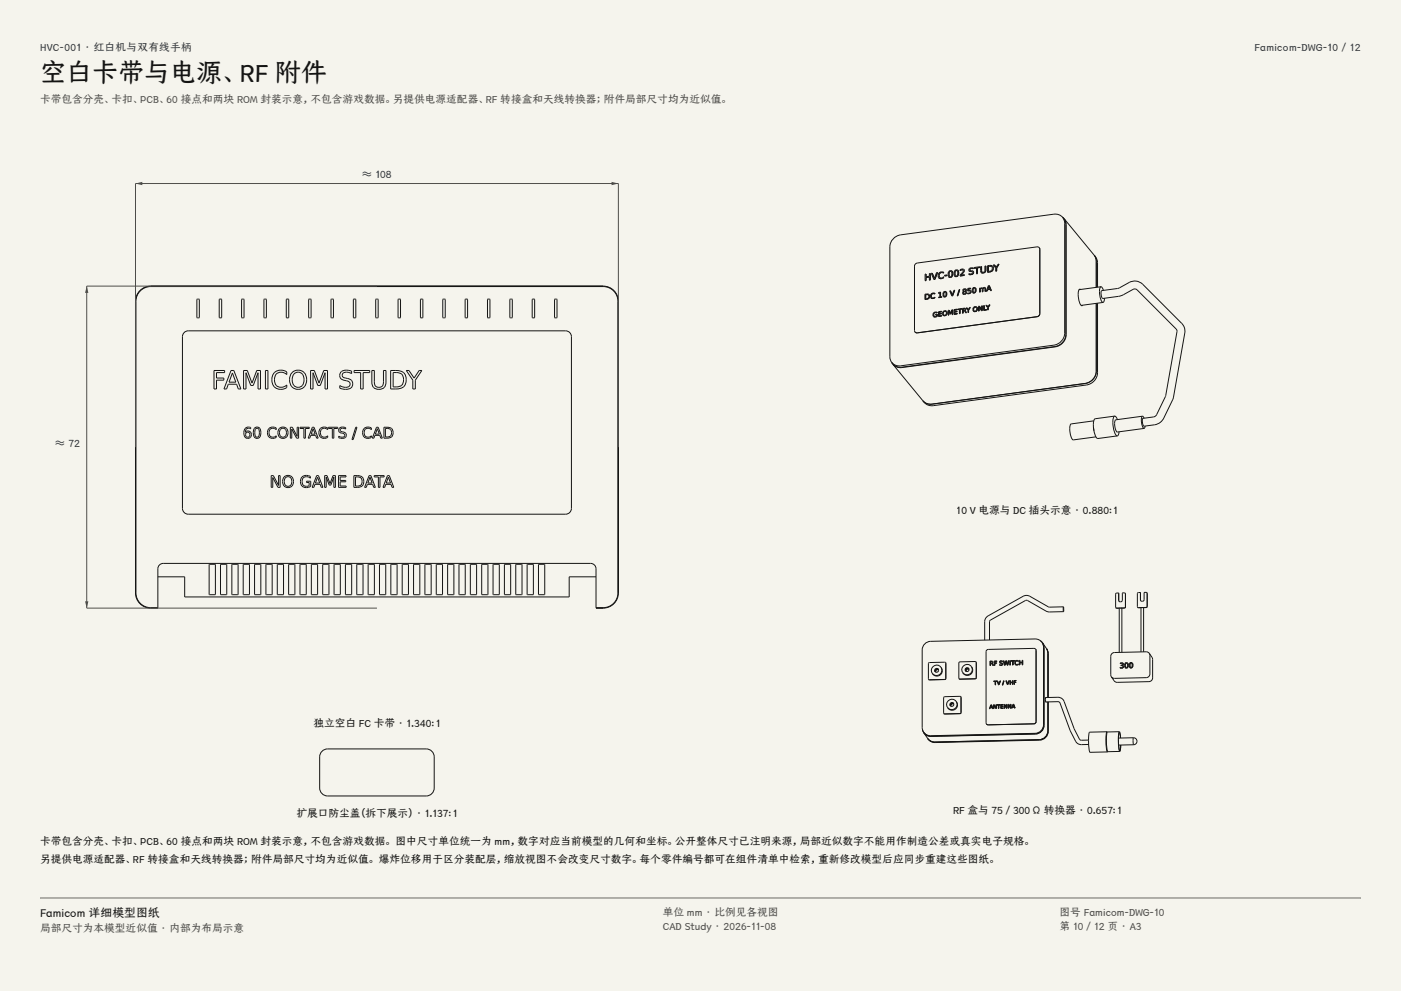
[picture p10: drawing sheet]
<svg xmlns="http://www.w3.org/2000/svg" width="420mm" height="297mm" viewBox="0 0 420 297" stroke-linecap="round" stroke-linejoin="round" font-family="sans-serif">
<g fill="#f5f4ed">
<path d="M0 0h420v297h-420z"/>
<path d="M12 12h396v275h-396z"/>
</g>
<g fill="none" stroke="#141413" stroke-width=".3">
<path d="M42.2 86.8a4.5 4.5 0 0 1 3-1.1h135.6a4.6 4.6 0 0 1 4.6 4.6v87.4a4.6 4.6 0 0 1-4.6 4.6h-2.1v-11.8l-.5-1.2-1.1-.5h-128.2l-1.1 .5-.5 1.2v11.8a5.7 5.7 0 0 1-5.6-1.7 4.5 4.5 0 0 1-1.1-2.9v-87.4a4.5 4.5 0 0 1 1.6-3.5zM55.2 99.7l1.2-.5h113.2a1.74 1.74 0 0 1 1.7 1.7v51.5a1.74 1.74 0 0 1-1.7 1.7h-113.2a1.74 1.74 0 0 1-1.7-1.7v-51.5zM59.1 89.7l.7 .1v5.3l-.2 .2-.6-.2zM65.8 89.7l.7 .1v5.3l-.2 .2-.6-.2zM72.5 89.7l.7 .1v5.3l-.2 .2-.6-.2zM79.2 89.7l.7 .1v5.3l-.2 .2-.6-.2zM85.9 89.7l.7 .1v5.3l-.2 .2-.6-.2zM92.6 89.7l.7 .1v5.3l-.2 .2-.6-.2zM99.3 89.7l.7 .1v5.3l-.2 .2-.6-.2zM106 89.7l.7 .1v5.3l-.2 .2-.6-.2zM112.7 89.7l.7 .1v5.3l-.2 .2-.6-.2zM119.4 89.7l.7 .1v5.3l-.2 .2-.6-.2z"/>
<path d="M126.1 89.7l.7 .1v5.3l-.2 .2-.6-.2zM132.8 89.7l.7 .1v5.3l-.2 .2-.6-.2zM139.5 89.7l.7 .1v5.3l-.2 .2-.6-.2zM146.2 89.7l.7 .1v5.3l-.2 .2-.6-.2zM152.9 89.7l.7 .1v5.3l-.2 .2-.6-.2zM159.6 89.7l.7 .1v5.3l-.2 .2-.6-.2zM166.3 89.7l.7 .1v5.3l-.2 .2-.6-.2zM64.2 111h3.1v.7h-2.4v1.6h2.2v.6h-2.2v2.7h-.7zM69.3 111h.8l2.1 5.6h-.8l-.5-1.4h-2.5l-.5 1.4h-.8zM69.7 111.8l1 2.7h-2zM73 111h1.1l1.4 3.8 1.5-3.8h1.1v5.6h-.7v-4.9l-1.5 3.8h-.7l-1.5-3.8v4.9h-.7zM79.6 111h.7v5.6h-.7z"/>
<path d="M82.2 111.7a3.1 3.1 0 0 1 3.8-.2v.8a2.17 2.17 0 0 0-2.9-.4 2.17 2.17 0 0 0-.7 2.7 2.09 2.09 0 0 0 3.6 .8v.7a2.86 2.86 0 0 1-3.7-.1 2.86 2.86 0 0 1-.5-3.6zM87.5 111.7a2.63 2.63 0 0 1 3.2-.4 2.63 2.63 0 0 1 1.2 3 2.6 2.6 0 0 1-3.1 2.3 2.6 2.6 0 0 1-2-3.3zM88.3 111.9a1.82 1.82 0 0 1 2.1 0 1.82 1.82 0 0 1 .7 1.9 1.83 1.83 0 0 1-1.7 2.3 1.83 1.83 0 0 1-1.8-2.3l.2-1.1zM93.1 111h1.1l1.4 3.8 1.5-3.8h1.1v5.6h-.8v-4.9l-1.4 3.8h-.7l-1.5-3.8v4.9h-.7zM102.4 111.4a3.6 3.6 0 0 1 3-.2v.8l-.8-.4a1.21 1.21 0 0 0-1.4 0 1.21 1.21 0 0 0-.5 1.3l.3 .2a3.5 3.5 0 0 1 2.6 1.3 1.75 1.75 0 0 1-.4 1.9 1.75 1.75 0 0 1-1.8 .4l-1.5-.4v-.7a2.19 2.19 0 0 0 3-.2 1.19 1.19 0 0 0-1.5-1.4 1.52 1.52 0 0 1-1.5-.9 1.52 1.52 0 0 1 .5-1.7zM106.1 111h4.7v.7h-1.9v4.9h-.8v-4.9h-2zM111.5 111h.7v3.4a1.4 1.4 0 0 0 1.4 1.7 1.4 1.4 0 0 0 1.4-1.7v-3.4h.7v3.5a2.12 2.12 0 0 1-2.1 2.2 2.12 2.12 0 0 1-2.1-2.2zM117.1 111h1.6a2.79 2.79 0 0 1 3.1 2.8 2.79 2.79 0 0 1-3.1 2.8h-1.6zM117.9 111.7a2.46 2.46 0 0 1 2.9 1 2.16 2.16 0 0 1-2 3.3h-.9zM121.8 111h.8l1.5 2.3 1.6-2.3h.8l-2 2.9v2.7h-.7v-2.7zM73.7 128.2l1.1-.2 .4 .1v.4a1.03 1.03 0 0 0-1.2 0 1.03 1.03 0 0 0-.5 1.1 1.1 1.1 0 0 1 1.7 .3 1.1 1.1 0 0 1-.6 1.5 1.1 1.1 0 0 1-1.4-1v-1.4zM76.4 128.2a1.2 1.2 0 0 1 1.4 .1 1.2 1.2 0 0 1 .4 1.4 1.18 1.18 0 0 1-.4 1.5 1.18 1.18 0 0 1-1.6-.3 2.7 2.7 0 0 1 .2-2.7z"/>
<path d="M76.7 128.5a.73 .73 0 0 1 .8 .1 .73 .73 0 0 1 .2 .8 1.14 1.14 0 0 1-.8 1.6 2.12 2.12 0 0 1-.2-2.5zM80.6 128.4a1.82 1.82 0 0 1 2.2-.1v.5a1.28 1.28 0 0 0-1.8 0 1.28 1.28 0 0 0 0 1.8 1.28 1.28 0 0 0 1.8 0v.5a1.72 1.72 0 0 1-2.3-.3 1.72 1.72 0 0 1 .1-2.4zM83.7 128.5a1.6 1.6 0 0 1 2.2 .1 1.6 1.6 0 0 1 0 2.2 1.6 1.6 0 0 1-2.2 .1 2.06 2.06 0 0 1 0-2.4zM84.1 128.7a1.17 1.17 0 0 1 1.5 0 1.17 1.17 0 0 1 .2 1.5 1.1 1.1 0 0 1-1.5 .7 1.1 1.1 0 0 1-.5-1.5zM87 128h.6l1.5 2.8v-2.8h.4v3.3h-.6l-1.4-2.7v2.7h-.5zM89.9 128h2.8v.4h-1.1v2.9h-.5v-2.9h-1.2zM93.6 128h.5l1.3 3.3h-.5l-.3-.8h-1.4l-.3 .8h-.5zM93.9 128.5l.6 1.6h-1.2zM96 128.4a1.82 1.82 0 0 1 2.2-.1v.5a1.28 1.28 0 0 0-1.8 0 1.28 1.28 0 0 0 0 1.8 1.28 1.28 0 0 0 1.8 0v.5a1.72 1.72 0 0 1-2.3-.3 1.72 1.72 0 0 1 .1-2.4zM98.5 128h2.7v.4h-1.1v2.9h-.5v-2.9h-1.1zM101.8 128.2l.9-.2 .9 .2v.4l-.3-.1a.73 .73 0 0 0-.9-.2 .73 .73 0 0 0-.3 .9l.1 .1a1.27 1.27 0 0 1 1.5 1.7l-.6 .3-.9 .1-.7-.2v-.5l.6 .3a.71 .71 0 0 0 1 0 .71 .71 0 0 0 0-1l-.2-.1a1.05 1.05 0 0 1-1.2-.4 1.05 1.05 0 0 1 .1-1.3zM106.6 128h.4l-1.1 3.7h-.4z"/>
<path d="M109.1 128.4a1.82 1.82 0 0 1 2.2-.1v.5a1.28 1.28 0 0 0-1.8 0 1.28 1.28 0 0 0 0 1.8 1.28 1.28 0 0 0 1.8 0v.5a1.72 1.72 0 0 1-2.3-.3 1.72 1.72 0 0 1 .1-2.4zM112.9 128h.5l1.2 3.3h-.4l-.3-.8h-1.5l-.3 .8h-.5zM113.1 128.5l.6 1.6h-1.2zM115.1 128h.9a1.65 1.65 0 0 1 1.8 1.7 1.65 1.65 0 0 1-1.8 1.6h-.9zM115.5 128.4a1.36 1.36 0 0 1 1.9 1.3 1.36 1.36 0 0 1-1.9 1.3zM81.3 142.5h.6l1.6 3v-3h.5v3.6h-.7l-1.5-3v3h-.5zM85.2 143a1.72 1.72 0 0 1 2.3 .1 1.72 1.72 0 0 1 0 2.4 1.72 1.72 0 0 1-2.3 .1 2.22 2.22 0 0 1 0-2.6zM85.5 143.2a1.26 1.26 0 0 1 1.7 .1 1.26 1.26 0 0 1 .2 1.6 1.18 1.18 0 0 1-1.6 .7 1.18 1.18 0 0 1-.6-1.6zM90.5 143a2.19 2.19 0 0 1 2.6-.2v.5a1.44 1.44 0 0 0-2-.1 1.44 1.44 0 0 0-.3 1.9 1.44 1.44 0 0 0 1.9 .5v-1h-.8v-.4h1.2v1.5a1.91 1.91 0 0 1-2.6-.1 1.91 1.91 0 0 1 0-2.6zM94.9 142.5h.6l1.3 3.6h-.5l-.3-.9h-1.6l-.3 .9h-.5zM95.2 143l.6 1.8h-1.2zM97.3 142.5h.7l.9 2.4 .9-2.4h.8v3.6h-.5v-3.1l-.9 2.4h-.5l-.9-2.4v3.1h-.5z"/>
<path d="M101.5 142.5h2.2v.4h-1.7v1.1h1.7v.4h-1.7v1.3h1.8v.4h-2.3zM106.1 142.5h1a1.78 1.78 0 0 1 2 1.8 1.78 1.78 0 0 1-2 1.8h-1zM106.6 142.9a1.47 1.47 0 0 1 2 1.4 1.47 1.47 0 0 1-2 1.4zM110.6 142.5h.6l1.3 3.6h-.5l-.3-.9h-1.6l-.3 .9h-.5zM110.9 143l.7 1.8h-1.3zM112.2 142.5h3v.4h-1.3v3.2h-.5v-3.2h-1.2zM116.2 142.5h.5l1.3 3.6h-.5l-.3-.9h-1.6l-.3 .9h-.5zM116.4 143l.7 1.8h-1.3zM47.3 172.9h8.1v6h115.2v-6h8.1M62.7 169.1l1.9 .1-.1 9-1.8-.1zM66.1 169.1l1.9 .1-.1 9-1.8-.1zM69.5 169.1l1.9 .1-.1 9-1.8-.1z"/>
<path d="M72.9 169.1l1.9 .1-.1 9-1.8-.1zM76.3 169.1l1.9 .1-.1 9-1.8-.1zM79.7 169.1l1.9 .1-.1 9-1.8-.1zM83.2 169.1l1.8 .1-.1 9-1.8-.1zM86.6 169.1l1.8 .1-.1 9-1.8-.1zM90 169.1l1.8 .1-.1 9-1.8-.1zM93.4 169.1l1.8 .1-.1 9-1.8-.1zM96.8 169.1l1.8 .1-.1 9-1.8-.1zM100.2 169.1l1.8 .1-.1 9-1.8-.1zM103.6 169.1l1.8 .1-.1 9-1.7-.1zM107 169.1l1.8 .1-.1 9-1.7-.1zM110.4 169.1l1.8 .1-.1 9-1.7-.1z"/>
<path d="M113.8 169.1l1.8 .1-.1 9-1.7-.1zM117.2 169.1l1.8 .1v9l-1.8-.1zM120.6 169.1l1.8 .1v9l-1.8-.1zM124 169.1l1.9 .1-.1 9-1.8-.1zM127.4 169.1l1.9 .1-.1 9-1.8-.1zM130.8 169.1l1.9 .1-.1 9-1.8-.1zM134.2 169.1l1.9 .1-.1 9-1.8-.1zM137.6 169.1l1.9 .1-.1 9-1.8-.1zM141 169.1l1.9 .1-.1 9-1.8-.1zM144.4 169.1l1.9 .1-.1 9-1.8-.1zM147.8 169.1l1.9 .1-.1 9-1.8-.1zM151.2 169.1l1.9 .1-.1 9-1.8-.1z"/>
<path d="M154.6 169.1l1.9 .1-.1 9-1.8-.1zM158.1 169.1l1.8 .1-.1 9-1.8-.1zM161.5 169.1l1.8 .1-.1 9-1.8-.1zM47.3 182.1a5.6 5.6 0 0 1-5.5-1.6 4.4 4.4 0 0 1-1-2.8v-87.4a4.4 4.4 0 0 1 4.4-4.4h135.6a4.4 4.4 0 0 1 4.4 4.4v87.4a4.4 4.4 0 0 1-4.4 4.4h-2.1"/>
<circle cx="74.3" cy="130.2" r=".72"/>
</g>
<path d="M40.6 134v-79h144.8v79" fill="none" stroke="#504e49" stroke-width=".3"/>
<g fill="#504e49">
<path d="M40.6 55l2.1-.5v1z"/>
<path d="M183.3 54.5l2.1 .5-2.1 .5z"/>
</g>
<path d="M113 85.7h-87v96.6h87" fill="none" stroke="#504e49" stroke-width=".3"/>
<g fill="#504e49">
<path d="M26 85.7l.5 2.1h-1z"/>
<path d="M25.5 180.2h1l-.5 2.1z"/>
</g>
<g fill="none" stroke="#141413" stroke-width=".3">
<path d="M293.7 79.9l-1.7 .3v.2M293.7 79.9h.1M293.7 79.9v.3M294.3 79.9h-.3l.1 1.7M294.3 79.9h.1M295.5 79.7h-.2v1.2a.51 .51 0 0 1-.5 .7 .51 .51 0 0 1-.5-.5v-1.2M295.5 79.7v1.2a.88 .88 0 0 1-.4 .8 .88 .88 0 0 1-1-.1M295.5 79.7h.1M296.3 79.8v1.5a.93 .93 0 0 0 1-.3 .93 .93 0 0 0 0-1.1M296.3 79.8l1 .1M296.3 79.8h.1M297.3 79.9h.1"/>
<path d="M297.6 79.8l-.6-.3-.9 .1v2M297.6 79.8l.2 .6-.3 .8M297.6 79.8h.1M298.1 79.4h-.3l.7 .9v1M298.1 79.4h.1M299.5 79.2h-.3l-.6 .9-.5-.7M299.5 79.2h.1M299.5 79.2l-.7 1.1M311.6 74.2l-.7-.2-36.2 4.9-.5 .8v19.4l.1 .4M311.6 74.2l.1 .5v19.3M311.6 74.2v.1M311.6 74.3l.1 .4"/>
<path d="M318.5 65.1l.5 .4M318.6 65.1l.7 1.1 .2 1.1v33a3.8 3.8 0 0 1-3.2 3.6l-45.9 6.1-1.5-.1-.9-.5-.6-.7M318.6 65.1l.5 1 .1 .8v33a3.8 3.8 0 0 1-3.3 3.5l-45.9 6.2-1.5-.1-1.1-.8M318.6 65.1l-1.2-.8-1.5-.1-45.9 6.2a3.8 3.8 0 0 0-3.2 3.6v32.9l.2 1.2 .4 .6M319 65.5l9.8 12.1 .2 1.1v7.4M319 65.5l.4 .7 .2 1.1v33a3.9 3.9 0 0 1-3.3 3.7l-45.9 6.2-1.5-.2-1.2-.8M328 76.5l.5 1 .1 .8v7.8M328 76.5h.1M328 76.5l.4 .7 .3 1.1M274.3 99.5h.1M277.3 89.8h.1M277.3 84.1h.1"/>
<path d="M277.5 88.3a.69 .69 0 0 1 1 .6 .69 .69 0 0 1-1 .7zM277.5 88.3h.1M277.6 82.1h.1M277.6 82.1l-.3 .1v1.9M277.6 83.2v.9M277.6 83.2l1-.2v.9M277.6 83.2h.1M277.6 84.1h.1M277.6 84.1h-.3M278.5 88.3l-1.2-.1v1.6M278.5 88.3h.1M278.5 88.3a1.02 1.02 0 0 1-.1 1.2 1.02 1.02 0 0 1-1.1 .3"/>
<path d="M278.6 83.9v.1M278.9 81.9l-.3 .1v.8l-1 .1v-.8M278.9 81.9v.1M278.9 83.9h.1M278.9 81.9v2M278.9 83.9h-.3M279.1 89.3h.1M279.5 81.9h-.3l.8 1.9M279.5 81.9h.1M279.8 94.8l.1 .1M279.8 94.8h.1M279.9 94.9h.8"/>
<path d="M279.9 94.3l.1 .4M280 83.8h.1M280 94.7h.1M280.3 87.9a.93 .93 0 0 0-1.2 .2 .93 .93 0 0 0 0 1.2M280.3 89h.1M280.3 87.9h.1M280.3 88.1h.1M280.3 87.9v.2M280.3 89v.2M280.3 89.2h.1M280.3 88.1a.64 .64 0 0 0-1 0 .64 .64 0 0 0 0 .9 .64 .64 0 0 0 1 0M280.3 89.2l-.8 .3-.4-.2"/>
<path d="M280.3 83.7h.1M280.3 83.7l-.3 .1M280.4 93.7l-.4 .2-.1 .4M280.4 93.7l.5 .1M280.4 94.4l.4-.1v.4h-.8M280.4 94.4h.1M280.9 93.6a.87 .87 0 0 0-1 .2 .87 .87 0 0 0-.1 1M280.9 93.6v.2M280.9 93.6h.1M280.9 93.8h.1M281 94.8l-.3 .1M281 94.1l-.6 .3"/>
<path d="M281 94.1h.1M281 94.8h.1M281 94.1v.7M281 81.7h-.2l-.7 1.7-.6-1.5M281 81.7h.1M281 81.7l-.7 2M281.3 87.9l.4-.1v1.2h-.3v.2M281.3 87.9h.1M281.3 94.8h.1M281.4 89.2h.1M281.4 83.2v.1M281.4 83.3h.1"/>
<path d="M281.5 83.3l.7 .2M281.5 93.5h.1M281.5 93.5v.5l.8-.1M281.5 94.1v.5l.8-.1M281.5 94.1h.1M282 87.5h.1M282 87.5l-.7 .2v.2M282 87.5v1.4h.3M282.3 93.9h.1M282.3 94h.1M282.3 93.9v.1M282.3 94l-.8 .1"/>
<path d="M282.3 93.3l-1 .1v1.4M282.3 93.3v.1M282.3 93.3h.1M282.3 93.4h.1M282.3 93.4l-.8 .1M282.3 94.5v.2M282.3 94.5v.1M282.3 94.7h.1M282.3 94.7l-1 .1M282.3 88.9h.1M282.3 89.1h.1M282.3 88.9v.2"/>
<path d="M282.3 89.1l-.9 .1M282.7 94.4h.1M282.8 88.8h.1M282.8 88.8l.5 .2M282.8 88.8l.4 .2M282.9 81.6a1.15 1.15 0 0 0-1.4 .2 1.15 1.15 0 0 0-.1 1.4M282.9 81.6h.1M282.9 81.8h.1M282.9 81.6v.2M282.9 82.9v.3M282.9 82.9v.1M282.9 83.2h.1"/>
<path d="M282.9 81.8a.8 .8 0 0 0-1.3 .4 .8 .8 0 0 0 .8 1l.5-.3M282.9 83.2l-.7 .3M282.9 93.5a.5 .5 0 0 1 .8 .1 .5 .5 0 0 1-.3 .7 .5 .5 0 0 1-.6-.4zM283.2 82.7h.1M283.2 87.5l-.2 .2M283.3 87.5l-.3 .2M283.3 87.5a.7 .7 0 0 1 .3 .7 .7 .7 0 0 1-.5 .6l-.2-.4 .1-.7M283.6 93.4h.1M283.7 87.5a.8 .8 0 0 0-1 .3 .8 .8 0 0 0 .1 1M283.7 87.5h.1M283.7 87.5l.1 .6M283.7 88.7l-.4 .3"/>
<path d="M283.8 93.3a.79 .79 0 0 0-1.1 .1 .79 .79 0 0 0 0 1M283.8 93.3h.1M283.8 93.3a.79 .79 0 0 1-.1 1.1 .79 .79 0 0 1-1 0M283.8 88.1l-.1 .6M283.9 82.4h.1M283.9 82.4l-.7 .1v.2M283.9 82.6h.1M283.9 82.4v.2M283.9 82.6l-.7 .1M284.2 94.4v.1M284.4 83h.1M284.4 83l.5 .1"/>
<path d="M284.4 94.4h.1M284.4 94.4h-.2M284.5 93h-.3v1.4M284.5 93h.1M284.6 81.6v1.2M284.6 81.6a.45 .45 0 0 1 .6-.2 .45 .45 0 0 1 .1 .7 .52 .52 0 0 1 0 .6 .52 .52 0 0 1-.7 .1M284.8 94.1h.1M284.8 94.1l-.4-.9v1.2M284.9 87.1l-.2 .1 .6 1.5M284.9 87.1h.1M285 94.1l.4-1.1v1.3M285 94.1h.1"/>
<path d="M285 94.1h-.2M285.3 88.7h.1M285.4 94.3h.1M285.4 93.1l-.4 1M285.4 81.3a.88 .88 0 0 0-1.1 .1 .88 .88 0 0 0-.1 1.1l.2 .4M285.4 81.3h.1M285.4 82.8l-.5 .3M285.4 81.3l.2 .7-.2 .8M285.6 88.6h.1M285.6 88.6l-.3 .1M285.6 92.8h.1M285.6 92.8l-.3 .1-.4 1-.4-.9"/>
<path d="M285.6 94.3h.1M285.6 92.8v1.5M285.6 94.3h-.2M286 94.2h.1M286.2 82.7h.1M286.2 92.9h.1M286.2 93.5h.1M286.2 92.9v.4l.7-.1M286.2 93.5v.5l.8-.1M286.2 87h.1M286.2 87h-.2l-.5 1.4-.6-1.3M286.2 87l-.6 1.6"/>
<path d="M286.7 81.1l.3 .1M286.7 81.1a.93 .93 0 0 0 0 1.6 1.22 1.22 0 0 0 .3-1.5M286.9 93.4h.1M286.9 93.2h.1M286.9 93.2v.2M286.9 93.4l-.7 .1M286.9 88.7h.1M286.9 92.6l-.9 .2v1.4M286.9 92.6l.1 .1M286.9 92.8h.1M286.9 92.6l.1 .2M287 92.8l-.8 .1"/>
<path d="M287 93.9h.1M287 93.9v.2M287 94.1h.1M287 94.1l-1 .1M287.1 92.8l.5-.1v1.3M287.1 92.8h.1M287.1 88.6h.1M287.1 88.6l-.2 .1M287.2 81a.88 .88 0 0 0-1.1 .2 .88 .88 0 0 0-.1 1.1l.2 .4M287.2 81l.2 .8M287.2 81h.1M287.4 81.8a.81 .81 0 0 1-.3 .9 .81 .81 0 0 1-.9 0"/>
<path d="M287.6 94h.1M287.7 86.8h-.2l-.6 1.9M287.7 86.8h.1M287.7 86.8l-.6 1.8M287.8 82.7h.1M287.8 81.1h.1M287.8 81.1a.54 .54 0 0 1 .9-.1 .54 .54 0 0 1-.3 .8l-.6 .9M287.8 92.7v1.3M287.8 92.7h.1M287.8 94h.1M287.8 94h-.2M288.3 92.6h.1"/>
<path d="M288.3 92.5l-1.2 .1v.2M288.3 92.5h.1M288.3 92.5l.1 .1M288.4 92.6l-.6 .1M288.5 93.9h.1M288.7 88.1l.4 .1M288.7 88.1h.1M288.7 88.1l.5 .1M288.7 87.2h.1M288.7 87.3h.2l-.3 .3 .1 .5M288.7 93.2h.5l.3 .5M288.7 92.6v.5l.5-.2v-.3"/>
<path d="M288.7 92.6h.5M288.7 93.8h.1M288.7 93.2h.1M288.7 93.2v.6M288.7 92.6h.1M288.7 93.8l-.2 .1M288.9 81.6h.1M288.9 81.6l-.8 .8 1-.1M288.9 87.2h.1M288.9 87.5v.4M288.9 87.5a.34 .34 0 0 1 .5 0 .34 .34 0 0 1 0 .5 .34 .34 0 0 1-.5-.1M288.9 86.8v.4"/>
<path d="M289 80.8l-.1-.1a.75 .75 0 0 0-1.1 .4M289 80.8h.1M289 80.8l-.1 .8M289.1 82.3h.1M289.1 82.5h.1M289.1 82.3v.2M289.1 82.5l-1.3 .2M289.1 86.7l-.2 .1M289.2 86.7l.2 .1a.33 .33 0 0 1-.1 .4 .33 .33 0 0 1-.4 0M289.2 86.7l-.3 .1M289.2 92.6h.1M289.4 87.3l.2 .1"/>
<path d="M289.4 93.2h.1M289.4 93.2l.1 .2M289.4 92.5l-.9-.1v1.5M289.4 92.5h.1M289.4 92.5v.5M289.4 93l-.2 .1 .2 .1M289.4 93l-.1 .1M289.5 93.7h.1M289.5 93.3v.1M289.5 93.3l.2 .4M289.6 86.7a.56 .56 0 0 0-.7-.1 .56 .56 0 0 0-.2 .6M289.6 86.7h.1"/>
<path d="M289.6 86.7l.1 .2M289.6 87.4h.1M289.6 87.4l.1 .5-.5 .3M289.7 86.9l-.3 .4M289.7 93.7h.1M289.7 93.7h-.2M289.8 92.3h.1M289.8 92.3h-.2l.6 .7v.7M290 88h.5M290 88h.1M290.1 87.2h.1M290.2 93.7h.1"/>
<path d="M290.3 87.2h-.2M290.3 86.6v.4l.7 .1M290.3 86.6h.1M290.4 93.6h.1M290.4 92.9h.1M290.4 92.9v.7M290.4 93.6l-.2 .1M290.4 82.3h.1M290.5 87.1l-.2 .1M290.5 87.1a.4 .4 0 0 1 .4 .5 .4 .4 0 0 1-.7 .2h-.2v.2M290.5 81.2h.1M290.5 81.2l.5 .2"/>
<path d="M290.8 81h.1M290.8 81l1 .3M290.9 92.1h.1M290.9 92.1l-.6 .7-.5-.5M290.9 92.1l-.5 .8M291 86.3l-.9 .1v.8M291 86.3h.1M291 86.5h.1M291 86.3v.2M291 86.5l-.7 .1M291 87.1h.1M291 87.1a.61 .61 0 0 1-.5 .9"/>
<path d="M291 81.4h.1M291 81.4h.2M291.2 81.4h.1M291.2 81.4h.2a.32 .32 0 0 1 .2 .4 .32 .32 0 0 1-.3 .2h-.9v.3M291.6 87.7h.1M291.7 82.1l-1.3 .2M291.7 87l.1 .5M291.7 86.3a.62 .62 0 0 1 .8 .1 .62 .62 0 0 1 .1 .8 .62 .62 0 0 1-.8 .6 .62 .62 0 0 1-.3-1zM291.7 80.3l-.3-.1a.73 .73 0 0 0-.7 .2 .73 .73 0 0 0-.2 .8M291.7 80.3h.1M291.7 80.5h.1M291.7 80.3l.1 .2"/>
<path d="M291.8 80.5a.6 .6 0 0 0-.7-.1 .6 .6 0 0 0-.3 .6M291.8 87.5h.1M291.8 81.3h.1M291.8 81.3l.1 .3M291.8 93.2h.1M291.8 93.2v.1M291.8 93.3l.5 .1M291.9 81.6l-.2 .5M292 93.1h.1M292 86.3l-.3 .7M292 80.4l.7-.1v1.7M292 80.4h.1"/>
<path d="M292 86.3a.7 .7 0 0 1 .4 .7 .7 .7 0 0 1-.5 .6l-.1-.1M292.7 92.2a.6 .6 0 0 0-.8 .1 .6 .6 0 0 0 .1 .8M292.7 92.2h.1M292.7 92.2a.6 .6 0 0 1 0 .7 .6 .6 0 0 1-.7 .2M292.7 82h.1M292.9 92.1a.79 .79 0 0 0-1.1 .1 .79 .79 0 0 0 0 1M292.9 92.1h.1M292.9 92.1l.1 .5M293 80.3h.1M293 82h.1M293 80.3v1.7M293 92.5l-.2 .6-.5 .3"/>
<path d="M293 82h-.3M293 92.6l-.2 .5-.5 .3M293.3 93.2h.1M293.5 93.2h.1M293.5 93.2h-.2M293.6 91.7l-.3 .1v1.4M293.6 91.7v.1M293.7 87.5v.1M293.7 80.2h.1M293.7 80.2l-.7 .1M293.9 86.3v.2l.4-.3 .3 .1M293.9 87.5h.1"/>
<path d="M293.9 86.3l-.2 .1v1.1M293.9 86.3h.1M293.9 87.5h-.2M294 86.6l-.1 .9M294.1 81.6h.1M294.2 93.1h.1M294.2 93.1l-.7-1.1v1.2M294.4 86.5l-.4 .1M294.4 86.5h.1M294.4 86.5l.1 .9M294.5 87.4h.1M294.5 91.6l-.2 .1v1.2l-.7-1.2"/>
<path d="M294.5 91.6h.1M294.5 91.6v1.5M294.5 93.1h.1M294.5 93.1h-.3M294.6 86.3v.1M294.7 87.4h.1M294.7 87.4h-.2M294.9 93h.1M295 86.3l.2 .1M295 86.3l-.3 .3v.8M295.1 91.6h.1M295.1 91.6h-.2v1.4"/>
<path d="M295.1 91.6v1.2l.7-.1M295.2 86.4l.1 .9M295.3 87.3h.1M295.4 86.2l-.8 .2M295.4 86.2h.1M295.4 86.2l.1 1.1M295.5 87.3h.1M295.5 87.3h-.2M295.7 87.3h.1M295.7 91.5h-.2l.6 .7v.7M295.7 91.5h.1M295.8 92.9h.1"/>
<path d="M295.8 92.7h.1M295.8 92.7v.2M295.8 92.9l-.9 .1M295.9 87.2v.1M295.9 87.3h-.2M296.1 81.6h.1M296.1 92.9h.1M296.1 86.8l.7-.1 .2 .4M296.1 86.8h.1M296.1 86.8l-.2 .5M296.3 92.8h.1M296.3 92.8l-.2 .1"/>
<path d="M296.4 85.8l.3 .7-.6 .1zM296.6 85.6h-.3l-.6 1.7M296.6 85.6h.1M296.6 85.6l.6 1.5M296.8 91.3h.1M296.8 91.3l-.6 .7-.5-.5M296.8 91.3l-.5 .8v.7M297 87.1h.1M297.2 87.1h.1M297.2 87.1h-.2M297.5 81.2l-1.4 .4M298.5 81.3h.1"/>
<path d="M298.8 80.3h.1M298.8 81.2h.1M298.8 80.3v.9M298.8 81.2l-.3 .1M311.7 94l-.2 .6-.6 .3M311.7 94l-.2 .6-.6 .3-35.9 4.8-.7-.2M323.9 86.8l-.2-.1a4.7 4.7 0 0 0 .7 4.9l.2-.1M328.7 90.9v20.4a3.9 3.9 0 0 1-3.4 3.6l-45.9 6.2-1.5-.1-1.2-.8M329 90.9v20.8a3.9 3.9 0 0 1-3.3 3.7l-45.9 6.2h-1.1l-.9-.4-.7-.6-9.4-11.4M330 85.9a4.4 4.4 0 0 0 .7 4.7M330 85.9l.4 .3 .4 .8M330 85.9l-6.5 .9"/>
<path d="M330.3 87.1l4.9-.7 3.3-1.7a3.4 3.4 0 0 1 4.1 .5l11.7 11.7a3.3 3.3 0 0 1 .9 2.9l-3.5 19.5-2.8 6a3.7 3.7 0 0 1-2.8 2l-3.1 .4-.4-.5-.1-1.6 .2-.2 3.3-.5 .6-.4 2.8-5.8 3.4-19.7-12.1-12.2-.8-.2-4.2 2.1-5.1 .8-.5-1.2zM330.7 90.6l-6.6 .9M331.1 89.4l-.1 .9-.3 .3M267.3 108.6l.4 .6M328.6 111.2a3.9 3.9 0 0 1-3.3 3.7M276.7 120.1v.1M327.8 128.1l.1 1M327.9 126.1l-6.8 .9a4.5 4.5 0 0 0 .7 4.8l6.7-.9M334.2 124.7a4.5 4.5 0 0 0-.3 4.3 1.91 1.91 0 0 0 1.1 1.6M334.2 124.7l.4 .3 .4 .8M334.2 124.7l-5.9 .8a4.5 4.5 0 0 0-.2 4.3 1.91 1.91 0 0 0 1 1.6l5.9-.8M335.5 129.4l-.2 .9-.3 .3"/>
<path d="M342.5 124.7a3.4 3.4 0 0 0 .5 3.7M342.5 124.7l.5 .6M342.5 124.7l-8 1.1a3.4 3.4 0 0 0 .5 3.7l8-1.1M343.3 127.7l-.3 .7M335.4 179.9v.3M335.4 177.7l-.8 .1-.2 .3 .1 4M335.4 177.7v2.3M335.4 177.7v.2M335.4 180l.1 .2M337.3 177.8l-.9-.1v2.4l-.4 .3-.6-.2M337.3 177.8l.1 4.1M337.3 177.8l.1 .1"/>
<path d="M337.4 177.9v.1M341.9 179.8l.1 .2M341.9 177.6h-.8l-.1 .3v4.1M341.9 177.6v2.2M341.9 177.6v.1M343.8 177.7l-.8-.2-.1 2.5-.4 .2-.5-.2M343.8 177.7l.1 4.1M343.8 177.7h.1M343.9 177.7v.2M283.5 198.6h-5l-.2 .3 .1 4.7M283.5 198.6l.1 4.7M283.5 198.6l.1 .2"/>
<path d="M291.2 199.8a1.58 1.58 0 0 1-.4 2.2 1.58 1.58 0 0 1-2.2-.4M291.2 199.8a1.58 1.58 0 0 0-2.2-.4 1.58 1.58 0 0 0-.4 2.2M291.2 199.8a1.59 1.59 0 0 1-.3 2.3 1.59 1.59 0 0 1-2.3-.5M292.6 198.4h-5l-.2 .3 .1 4.7M292.6 198.4l.1 4.7M292.6 198.4l.1 .2M296.8 199.5h.1M296.9 198.9h.4l.3 .5M296.9 198.3h.5v.4h-.5zM296.9 198.9h.1M296.9 199.5h.1M296.9 198.9v.6"/>
<path d="M296.9 198.3h.1M296.9 199.5h-.1M297.5 198.2l-.7-.1v1.4M297.5 198.2l.1 .1M297.6 199h.1M297.6 199v.1M297.6 198.3h.1M297.6 198.3l-.2 .5 .2 .2M297.6 199.4h.1M297.6 199.1h.1M297.6 199.1l.2 .3M297.8 199.4h.1"/>
<path d="M297.8 199.4h-.2M298 199.4h.1M298.2 198.2h.1M298.2 198.2v.4h.6M298.2 198.8v.6M298.2 198.8h.1M298.2 199.4h.1M298.2 199.4h-.2M298.8 198.6h.1M298.8 198.8h.1M298.8 198.6v.2M298.8 198.8h-.6"/>
<path d="M298.8 198.1v.1M298.8 198.1h-.8v1.3M298.8 198.1h.1M298.8 198.2h.1M298.8 198.2h-.6M299.6 199.3h.1M299.7 198.6h.1M299.7 198.6l.3 .2M299.9 198.5h.1M299.9 198.5l.6 .3M300 198.8h.1M300.1 198.8h.1"/>
<path d="M300.1 198.8l.3 .1a.39 .39 0 0 1-.3 .4 .39 .39 0 0 1-.5-.2v.2M300.5 198.1h-.1a.49 .49 0 0 0-.5 0 .49 .49 0 0 0-.2 .5M300.5 198.1h.1M300.5 198.3h.1M300.5 198.1v.2M300.5 198.3l-.5-.1-.1 .3M300.5 198.8h.1M300.5 198.8a.55 .55 0 0 1-.2 .6 .55 .55 0 0 1-.7-.1M300.9 198h-.1l.3 1.4M300.9 198h.1M301.1 199.4h.1M301.3 199.4h-.2"/>
<path d="M301.6 198.2l.3 1.1M301.6 198.2l-.3 1.2M301.7 198h-.2l-.3 1.1-.3-1.1M301.7 198h.1M301.9 199.3h.1M302.1 199.3h.1M302.1 199.3h-.2M302.5 198h-.2l-.3 1.1-.3-1.1M302.5 198h.1M302.5 198l-.4 1.3M302.7 199.3h.1M302.9 198h-.2v1.3"/>
<path d="M302.9 198h.1M302.9 199.3h.1M302.9 198v1.3M302.9 199.3h-.2M303.1 198.1h.4v1.2M303.1 198.1h.1M303.5 199.3h.1M303.7 198.1h.1M303.7 199.3h.1M303.7 198.1v1.2M303.7 199.3h-.2M304.2 198h-1.1v.1"/>
<path d="M304.2 198h.1M304.2 198.1h.1M304.2 198v.1M304.2 198.1h-.5M304.3 199v.1M304.3 199.1l.4 .2 .6-.1M304.5 199h.1M305.3 199l-.4 .1-.4-.1M305.3 198h-.1a.71 .71 0 0 0-.9 .2 .71 .71 0 0 0 0 .8M305.3 198h.1M305.3 198.2h.1M305.3 198v.2"/>
<path d="M305.3 199v.2M305.3 199h.1M305.3 199.2h.1M305.3 198.2a.55 .55 0 0 0-.8 0 .55 .55 0 0 0 0 .8M305.6 199.3h.1M305.7 197.9h-.1v1.4M305.7 198.6h.7v.6M305.7 197.9h.1M305.7 198.6v.7M305.7 198.6h.1M305.7 199.3h.1M305.7 199.3h-.1"/>
<path d="M306.4 199.2h.1M306.6 197.9h-.2v.5l-.7 .1v-.6M306.6 199.2h.1M306.6 197.9h.1M306.6 197.9v1.3M306.6 199.2h-.2M310.5 194.6l-.6-.3-13.6 .3-.6 .4v22M310.5 194.6l.1 .3M310.5 194.6h.1M310.5 194.6l.1 .4M310.6 194.9v21.4M311.9 192l.7 .7"/>
<path d="M312.4 192.6l.5 1.5v23.2a2.6 2.6 0 0 1-2.5 2.6l-31.3 .7-1-.1-1.1-.9M312.4 192.6l.4 1.4v23.2a2.6 2.6 0 0 1-2.5 2.6l-31.3 .7-1-.2-1.1-.9M312.4 192.6l-1.1-.9-1-.2-31.3 .7a2.6 2.6 0 0 0-2.5 2.6v23.2l.4 1.4M312.6 192.7l1.4 2.1 .2 .8 .1 13.4M312.6 192.7l.4 1.4v23.3a2.67 2.67 0 0 1-2.6 2.6l-31.3 .7a2.53 2.53 0 0 1-2.5-2M313.7 194.4h.1M313.7 194.4l.5 1.4-.1 13.2M318.8 181.9h-4.4l-5.7-3.2a2.05 2.05 0 0 0-2 0l-10.9 6.2-.6 1.1v5.8M318.8 181.9v1.4M318.8 183.3h.1M318.8 183.3h-4.7l-6.1-3.3-.5-.1-10.7 6.1-.2 5.8M334.5 182.1l.3 .2"/>
<path d="M335.8 198.9h.1M336 199.5a.35 .35 0 0 1 .6 .2 .35 .35 0 0 1-.5 .4l-.3-.1v.2M336 199.5h.1M336.2 198.8l.3 .1M336.2 198.8l-.4 .1M336.3 195.5v-13.2l-.4-.1-.4 .1v13.2M336.5 199.4l.2 .1M336.5 198.9v.3l-.5 .1v.2M336.7 198.8l-.6-.2-.3 .3M336.7 198.8h.1M336.7 198.8l.1 .2M336.7 199.5h.1"/>
<path d="M336.7 199.5a.56 .56 0 0 1-.1 .6 .56 .56 0 0 1-.6 .1M336.8 199l-.3 .4M337.4 181.9l-.3 .3M337.4 181.9l-.3 .3-2.3 .1M337.7 198.8l-.3 .1M337.7 198.8l.3 .2a.55 .55 0 0 1 0 .7 .55 .55 0 0 1-.5 .2l-.1-1M338.1 198.8a.65 .65 0 0 0-.9 0 .65 .65 0 0 0-.1 .9l.2 .3M338.1 198.8h.1M338.1 198.8a.79 .79 0 0 1 .1 .9 .79 .79 0 0 1-.8 .4l-.1-.1M338.7 200h.1M338.8 198.9v1M338.8 199.9h.1"/>
<path d="M339.3 198.8l-.5 .1M339.3 198.8l.1 .2a.55 .55 0 0 1 0 .6 .55 .55 0 0 1-.6 .3M339.5 198.7a.65 .65 0 0 0-.9 .1 .65 .65 0 0 0-.1 .8l.2 .4M339.5 198.7v.1M339.5 198.8a.79 .79 0 0 1 .1 .9 .79 .79 0 0 1-.8 .4l-.1-.1M341 182l.3 .1M342.8 195.4v-13.2l-.4-.1-.4 .1v13.2M343.9 181.7l-.3 .4M343.9 181.8l-.3 .3h-2.3M344.5 195.8l-.9-.5-9.5 .3-.7 .2-.4 .9v5.5l.2 .6M344.5 195.8l.2 .6v5.6l-.4 .9-.7 .2-9.5 .2-.9-.5M344.5 195.8l1 1.8v5.6l-.4 .9-.7 .2-9.8 .2-.4-.3-1-1.4"/>
<path d="M278.4 203.6l4.8 .1M278.4 203.6l.3 .2M281.3 200.7a.59 .59 0 0 0-.7-.1 .59 .59 0 0 0-.2 .7M281.3 200.7a.59 .59 0 0 0-.7 0 .59 .59 0 0 0-.2 .6M281.3 200.7a.67 .67 0 0 0-.9 .6M281.4 200.9l-.3-.2-.5 .2v.5M282.1 200a1.58 1.58 0 0 1-.4 2.2 1.58 1.58 0 0 1-2.2-.4M282.1 200a1.58 1.58 0 0 0-2.2-.4 1.58 1.58 0 0 0-.4 2.2M282.1 200a1.59 1.59 0 0 1-.3 2.4 1.59 1.59 0 0 1-2.3-.6M282.9 213.8l.3 .2M283.5 203.3l-.3 .3M283.6 203.3l-.4 .4"/>
<path d="M285.9 210.9a.59 .59 0 0 0-.8-.1 .59 .59 0 0 0-.2 .7M285.9 210.9a.59 .59 0 0 0-.7-.1 .59 .59 0 0 0-.3 .8M285.9 210.9a.59 .59 0 0 0-.7 0 .59 .59 0 0 0-.2 .7M285.9 210.9a.67 .67 0 0 0-.9 .7M285.9 211.1l-.2-.2-.5 .2-.1 .6M286.7 210.2a1.58 1.58 0 0 1-.5 2.2 1.58 1.58 0 0 1-2.1-.4M286.7 210.2a1.58 1.58 0 0 0-2.2-.3 1.58 1.58 0 0 0-.4 2.1M286.7 210.2a1.59 1.59 0 0 1-.4 2.4 1.59 1.59 0 0 1-2.2-.6M287.5 203.4l.3 .1M287.5 203.4h.1M287.5 203.4l.3 .2M288 208.8h-5l-.1 .3v4.7"/>
<path d="M288 208.8l.1 .2M288.1 213.5l-.3 .4M288.1 209v4.6l-.1 .2-4.8 .2M289.6 200.5l.6-.2 .3 .2a.67 .67 0 0 0-1 .6zM290.5 200.5a.59 .59 0 0 0-.8-.1 .59 .59 0 0 0-.2 .7M290.5 200.7l-.5-.2-.4 .4 .1 .3M292.7 203.1l-.4 .3M292.7 203.1l-.3 .4h-4.6M295.7 217h.1M296.6 212.4h.1M296.8 212.4h.1M296.8 212.4h-.2"/>
<path d="M296.9 212.1h.5l.1 .3M296.9 212.1h.1M296.9 212.1l-.1 .3M297.1 211.4l.2 .5h-.4zM297.2 211.2h.1M297.2 211.2h-.2l-.4 1.2M297.2 211.2l.5 1.2M297.5 212.4h.1M297.7 212.4h.1M297.7 212.4h-.2M297.8 212.3v.1M297.9 204.2h.4v1"/>
<path d="M297.9 204.2h.1M298 212.3h.1M298 212.3l-.2 .1M298 211.2h-.2v1.1M298 211.2h.1M298.3 205.2h.1M298.5 204.2h.1M298.5 205.2h.1M298.5 204.2v1M298.5 205.2h-.2M298.5 212.3h.1M298.5 212.3l-.5-.9v.9"/>
<path d="M298.7 211.2v1.1M298.7 211.2h-.1v.9l-.6-.9M298.7 211.2h.1M298.7 212.3h.1M298.7 212.3h-.2M298.9 211.3h.4v1M298.9 211.3h.1M298.9 204.1h.1M298.9 204.2h.1M298.9 204.1v.1M298.9 204.2h-.4M298.9 204.1l.4 1.1"/>
<path d="M299 204.1l-1.1 .1M299 204.1h.1M299.3 212.3h.1M299.3 205.2h.1M299.4 211.3h.1M299.4 212.3h.1M299.4 211.3v1M299.4 212.3h-.1M299.5 205.2h.1M299.5 205.2h-.2M299.8 211.1l-.9 .2M299.8 211.1v.1"/>
<path d="M299.8 211.3h.1M299.8 211.1v.2M299.8 211.3h-.4M299.9 204l-.5 1-.4-.9M299.9 204h.1M299.9 204l-.4 1.2M300 212.3h.1M300.2 211.3h.1M300.2 211.3v.3h.5M300.2 211.7v.5h.5M300.2 211.7v.1M300.5 205.3h.1"/>
<path d="M300.6 205.3h.1M300.6 205.3h-.1M300.7 211.6h.1M300.7 211.7h.1M300.7 211.6v.1M300.7 211.7h-.5M300.7 211.1h-.7v1.2M300.7 211.1h.1M300.7 211.3h.1M300.7 211.1v.2M300.7 211.3h-.5M300.7 212.2v.1"/>
<path d="M300.7 212.2h.1M300.7 212.3h.1M300.7 212.3h-.7M301 204h.1M301 204l-.5 1.3M301 204l-.4 1.3M301 212.3h.1M301.2 212.3h.1M301.2 212.3h-.2M301.2 211.1h-.2v1.2M301.2 211.1h.1M301.7 212.3h.1"/>
<path d="M301.7 212.3l-.5-1v1M301.7 204h-.2l.5 1.1M301.7 204h.1M301.9 211.1h-.2v1l-.5-1M301.9 211.1h.1M301.9 212.3h.1M301.9 211.1v1.2M301.9 212.3h-.2M302 205.1v.1M302.1 205.1h.1M302.1 205.1h-.1M302.2 212.2v.1"/>
<path d="M302.3 212.2h.1M302.4 212.2h-.2M302.4 211.1h-.2v1.1M302.4 211.1h.1M302.6 204l-.5 1-.4-1M302.6 204h.1M302.6 204l-.5 1.1M302.8 205.1h.1M302.9 212.2h.1M302.9 212.2l-.6-.9 .1 .9M302.9 205.1h.1M302.9 204h-.1v1.1"/>
<path d="M302.9 204h.1M302.9 204.6v.5M302.9 204.6h.6v.5M302.9 204.6h.1M302.9 205.1h-.1M303.1 211.1v1.1M303.1 211.1h-.2v.9l-.5-.9M303.1 211.1h.1M303.1 212.2h.1M303.1 212.2h-.2M303.2 212.2h.1M303.4 212.2h.1"/>
<path d="M303.4 212.2h-.2M303.5 205.1h.1M303.5 211.9h.1M303.5 211.9l-.1 .3M303.6 204l-.1 .4h-.6v-.4M303.6 204h.1M303.6 205.1h.1M303.6 204v1.1M303.6 205.1h-.1M303.8 211.2l.2 .6h-.4zM303.9 211.1h-.2l-.5 1.1M303.9 211.1l.4 1.1"/>
<path d="M304 205.1h.1M304 211.9l.1 .3M304 211.9h-.5M304.1 204.1v.3h.5M304.1 204.6h.1M304.1 204.1h.1M304.1 204.6v.5M304.1 205.1h.1M304.1 205.1h-.1M304.1 212.2h.1M304.3 212.2h.1M304.3 212.2h-.2"/>
<path d="M304.6 204.4h.1M304.6 204.5h.1M304.6 204.4v.1M304.6 204.5l-.5 .1M304.6 203.9l-.6 .1v1.1M304.6 203.9h.1M304.6 204.1h.1M304.6 203.9v.2M304.6 204.1h-.5M310.6 216.3l-.2 .4-.5 .2M310.6 216.3l-.2 .4-.4 .2-13.7 .3-.6-.2M313.5 209.1l3.6-.1a1.94 1.94 0 0 1 1.9 1.2l3 8.2 1.6 3.2 .6 .2h2.1"/>
<path d="M313.5 210.4l3.7-.1 .4 .2 3.2 8.5 1.6 3.1a1.93 1.93 0 0 0 1.8 1.1l2.2-.1M313.5 209.1l.1 1.3M314.1 219a2.67 2.67 0 0 1-2.6 2.7M314.2 210.4v8.6a2.67 2.67 0 0 1-2.7 2.7M314.3 210.4v8.8a2.67 2.67 0 0 1-2.7 2.6l-31.2 .7-1-.1a4.8 4.8 0 0 1-2.5-3M331.8 219.3a12.4 12.4 0 0 0 .2 6.1M331.8 219.3l.1 .1M331.8 219.3l-5.2 .1a12.4 12.4 0 0 0 .2 6.1l5.2-.1M335.6 219.3a12.1 12.1 0 0 0 .1 5.9M335.6 219.3l.3 1.9-.3-1.7a11.2 11.2 0 0 0 .1 5.5l.3-1.7-.3 1.9M335.6 219.3l-3.6 .1a12.1 12.1 0 0 0 .1 5.9M335.8 200.2h.2"/>
<path d="M335.8 200.2h.1M337.3 200h.1M96.4 225.3a2.38 2.38 0 0 1 1.8-.8h29.6a2.39 2.39 0 0 1 2.4 2.3v9.4a2.39 2.39 0 0 1-2.4 2.4h-29.6a2.39 2.39 0 0 1-2.4-2.4v-9.4zM278.1 221.3h.1M278.1 221.3l1.2 .9 1 .2 31.2-.7M332.1 225.3l-.1 .1M335.7 225.2l-3.6 .1M339.8 221.1a1.05 1.05 0 0 1 1.1 1 1.05 1.05 0 0 1-1.1 1.1M339.8 221.1v2.1M339.8 221.1l-4.5 .1M339.8 223.2l-4.5 .1"/>
<circle cx="280.8" cy="200.9" r=".59"/>
<circle cx="285.4" cy="211.1" r=".59"/>
<circle cx="289.9" cy="200.7" r=".59"/>
</g>
<path d="M12 269.3h396zM12 269h396v.3h-396z" fill-rule="evenodd" fill="#504e49"/>
<text font-size="7.8" fill="#141413" x="12" y="24.7">空白卡带与电源、RF 附件</text>
<text font-size="3.5" fill="#141413" x="12" y="274.9">Famicom 详细模型图纸</text>
<g font-size="3.2" fill="#1b365d">
<text x="12" y="15.3">HVC-001 · 红白机与双有线手柄</text>
<text x="376.1" y="15.3">Famicom-DWG-10 / 12</text>
<text x="108.6" y="53.4">≈ 108</text>
<text x="16.6" y="134">≈ 72</text>
</g>
<g font-size="3.2" fill="#504e49">
<text x="12" y="30.9">卡带包含分壳、卡扣、PCB、60 接点和两块 ROM 封装示意，不包含游戏数据。另提供电源适配器、RF 转接盒和天线转换器；附件局部尺寸均为近似值。</text>
<text x="198.7" y="274.5">单位 mm · 比例见各视图</text>
<text x="317.6" y="274.5">图号 Famicom-DWG-10</text>
<text x="12" y="279.3">局部尺寸为本模型近似值 · 内部为布局示意</text>
<text x="198.7" y="278.8">CAD Study · 2026-11-08</text>
<text x="317.6" y="278.8">第 10 / 12 页 · A3</text>
</g>
<g font-size="3.2" fill="#141413">
<text x="286.9" y="154">10 V 电源与 DC 插头示意 · 0.880:1</text>
<text x="94" y="218">独立空白 FC 卡带 · 1.340:1</text>
<text x="88.9" y="245">扩展口防尘盖（拆下展示） · 1.137:1</text>
<text x="285.7" y="244">RF 盒与 75 / 300 Ω 转换器 · 0.657:1</text>
<text x="12" y="253.3">卡带包含分壳、卡扣、PCB、60 接点和两块 ROM 封装示意，不包含游戏数据。 图中尺寸单位统一为 mm，数字对应当前模型的几何和坐标。公开整体尺寸已注明来源，局部近似数字不能用作制造公差或真实电子规格。</text>
<text x="12" y="258.6">另提供电源适配器、RF 转接盒和天线转换器；附件局部尺寸均为近似值。 爆炸位移用于区分装配层，缩放视图不会改变尺寸数字。每个零件编号都可在组件清单中检索，重新修改模型后应同步重建这些图纸。</text>
</g>
</svg>
